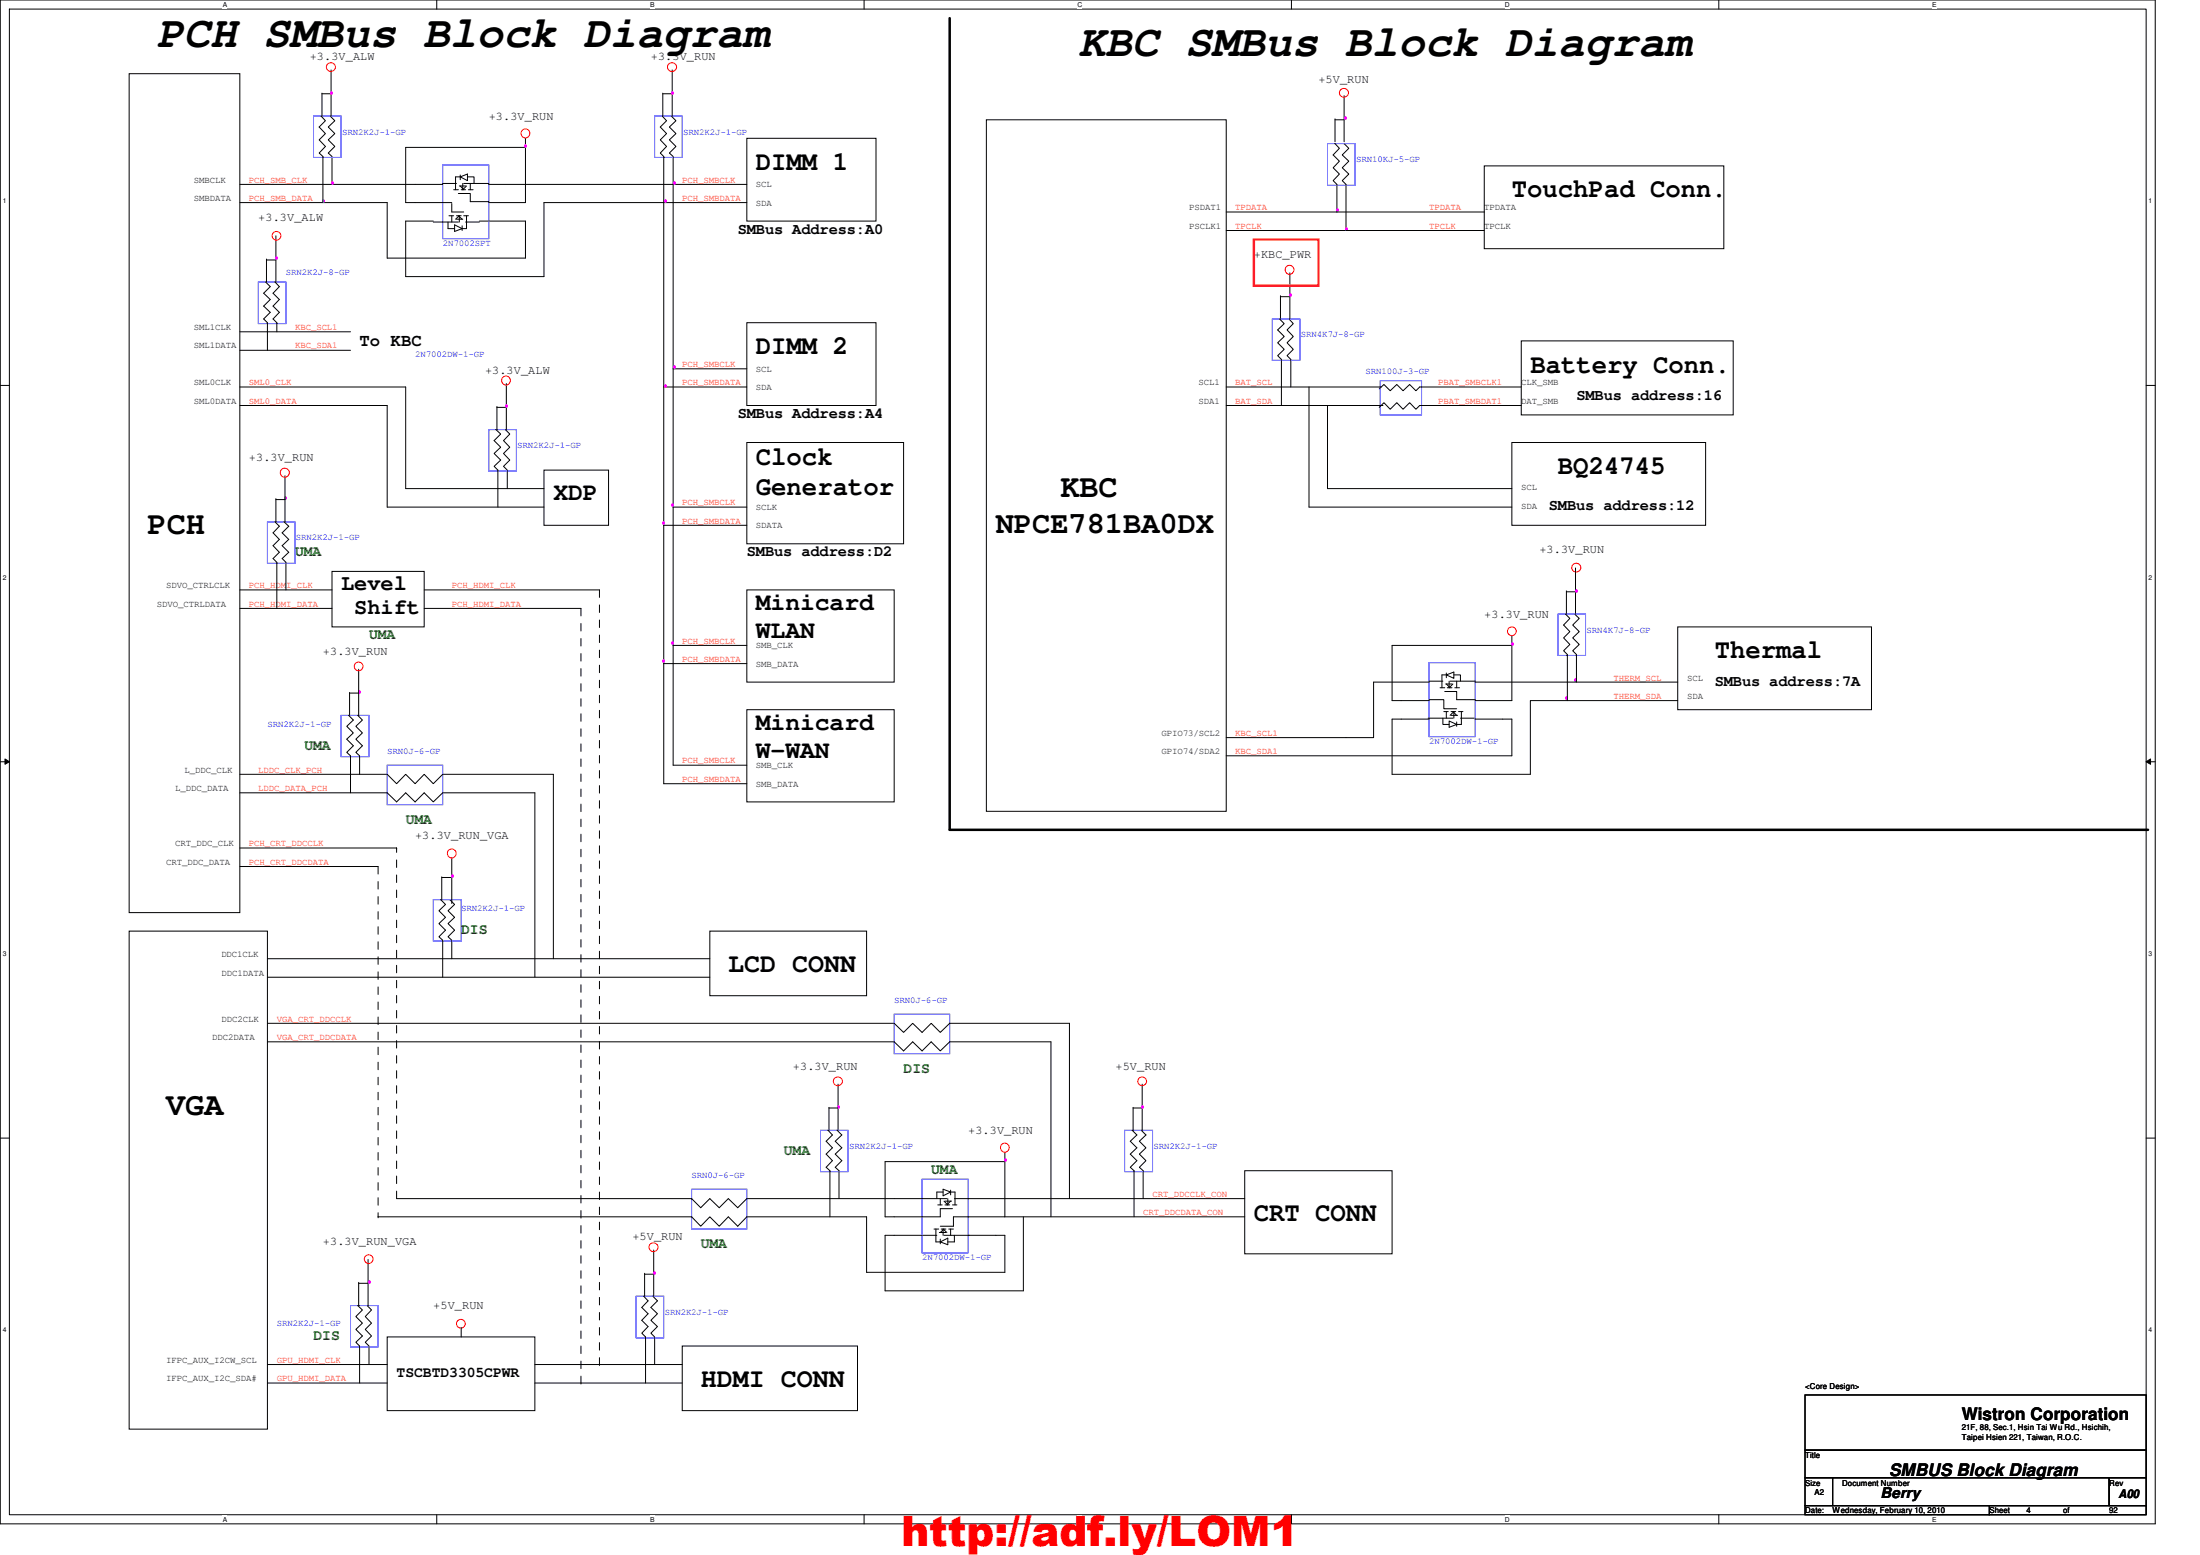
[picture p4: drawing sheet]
<svg xmlns="http://www.w3.org/2000/svg" width="297mm" height="210mm" viewBox="0 0 297 210" stroke-linecap="round" stroke-linejoin="round" font-family="sans-serif">
<path d="M0 0h291v205.7h-291zM1.3 1.2h288.5v203.3h-288.5z" fill="none" stroke="#000" stroke-width=".14"/>
<g fill="#fff">
<path d="M30.1 .1h.5v1h-.5z"/>
<path d="M30.1 204.6h.5v1h-.5z"/>
</g>
<path d="M59 0v1.2M59 204.5v1.2" fill="none" stroke="#000" stroke-width=".14"/>
<g fill="#fff">
<path d="M87.8 .1h.6v1h-.6z"/>
<path d="M87.8 204.6h.6v1h-.6z"/>
</g>
<path d="M116.7 0v1.2M116.7 204.5v1.2" fill="none" stroke="#000" stroke-width=".14"/>
<g fill="#fff">
<path d="M145.5 .1h.6v1h-.6z"/>
<path d="M145.5 204.6h.6v1h-.6z"/>
</g>
<path d="M174.4 0v1.2M174.4 204.5v1.2" fill="none" stroke="#000" stroke-width=".14"/>
<g fill="#fff">
<path d="M203.2 .1h.6v1h-.6z"/>
<path d="M203.2 204.6h.6v1h-.6z"/>
</g>
<path d="M232.1 0v1.2M232.1 204.5v1.2" fill="none" stroke="#000" stroke-width=".14"/>
<g fill="#fff">
<path d="M260.9 .1h.6v1h-.6z"/>
<path d="M260.9 204.6h.6v1h-.6z"/>
<path d="M.4 26.6h.5v1h-.5z"/>
<path d="M290.1 26.6h.5v1h-.5z"/>
<path d="M.4 77.4h.5v1h-.5z"/>
<path d="M290.1 77.4h.5v1h-.5z"/>
</g>
<path d="M0 52h1.3M289.8 52h1.2" fill="none" stroke="#000" stroke-width=".14"/>
<g fill="#fff">
<path d="M.4 128.2h.5v1h-.5z"/>
<path d="M290.1 128.2h.5v1h-.5z"/>
</g>
<path d="M0 102.8h1.3M.7 102.4l.6 .4-.6 .4zM289.8 102.8h1.2M289.8 102.8l.6-.4v.8z" fill="none" stroke="#000" stroke-width=".14"/>
<path d="M.7 102.4l.6 .4-.6 .4zM289.8 102.8l.6-.4v.8z" fill="#000"/>
<g fill="#fff">
<path d="M.4 179h.5v1h-.5z"/>
<path d="M290.1 179h.5v1h-.5z"/>
</g>
<g fill="none" stroke="#000" stroke-width=".14">
<path d="M17.4 9.9h15v113.3h-15zM43.3 15.7l.6 .6-.8 .8 .8 .9-.8 .9 .8 .9-.8 .9 .5 .4v6.2M43.5 12.6v3.1M43.5 12.7h1.2M44.6 15.7l.6 .6-.9 .8 .9 .9-.9 .9 .9 .9-.9 .9 .5 .4v3.8M44.7 9.4v6.3M70.9 19.9h-16.1v7.4h6.2M70.9 19.9v7.4h-4.9M70.9 18.7v1.2M89.4 15.7l.6 .6-.8 .8 .8 .9-.8 .9 .8 .9-.8 .9 .4 .4v49.8M89.5 12.6v3.1M89.5 12.7h1.3"/>
<path d="M90.6 15.7l.7 .6-.9 .8 .9 .9-.9 .9 .9 .9-.9 .9 .5 .4v28.7M90.8 9.4v6.3M100.8 18.7h17.5v11.1h-17.5zM133.2 16.2h32.4v93.3h-32.4zM180.3 19.4l.5 .6-.8 .9 .8 .9-.8 .8 .8 .9-.8 .9 .5 .5v3.7M180.3 16v3.1M180.3 16.2h1.2M181.5 12.9v6.2M181.5 19.4l.6 .6-.9 .9 .9 .9-.9 .8 .9 .9-.9 .9 .5 .5v6.2h-16.1M32.4 27.3h19.9v7.5h18.6v-5h-6.2M32.4 24.9h27.4M35.9 38.1l.6 .6-.9 .9 .9 .8-.9 .9 .9 .9-.9 .9 .5 .5v3.7"/>
<path d="M36 35.1h1.2M36 35v3.1M37.1 38.1l.6 .6-.8 .9 .8 .8-.8 .9 .8 .9-.8 .9 .5 .5v1.2M37.2 31.8v6.3M58.5 30h3.4M59.8 24.8h1.8M60.5 30v.9h.9M60.6 29.1h.7M61 29.1v.9M61 27.5v1.1h1.6M61.3 25.6h.6M61.4 30.4l1 .5-1 .3z"/>
<path d="M61.5 29.6l.5-.5v.9M61.6 29.6h.9M61.6 29.1h.7M61.9 26.1h1.6v1.1h2.5M61.9 29.1l.5 .5M62 25.1h.9M62.1 23.9l1-.4v.9zM62.1 23.6v.7M62.1 25.1l.5 .5M62.3 23.9h-.8v1.7M62.3 25.6h.6M62.4 30.5v.6"/>
<path d="M62.5 24.8v.8l.5-.5M62.6 29.1h.6M62.6 24.8h3.4M62.9 30h1.8M63 29.1v1.8h-.7M63.1 23.9h.9v.9M63.2 25.6h.7M63.5 24.8v.8M66 24.9h34.8M100.8 27.3h-27.4v10h-18.6v-7.5h3.7M165.6 28.6h14.9M172.9 39.9v3.2"/>
<path d="M174.2 36.8v6.3M180.5 28.6h19.9M181.7 31.1h18.7M200.4 22.4h32.3v11.2h-32.3zM32.4 54.7h19.9v13.8h21.1M32.4 52.2h22.4v13.8h18.6M32.4 47.3h14.9M32.4 44.8h14.9M67 58l.6 .6-.9 .9 .9 .9-.9 .8 .9 .9-.9 .8 .5 .6v5M67.1 54.9v3.1M67.1 55h1.3M68.2 58l.6 .6-.8 .9 .8 .9-.8 .8 .8 .9-.8 .8 .5 .6v2.5"/>
<path d="M68.4 51.8v6.2M89.6 52.2h11.2M90.9 49.8v18.7M90.9 49.8h9.9M100.8 43.6h17.5v11.1h-17.5zM100.8 59.7h21.2v13.7h-21.2zM165.6 52.2h.1M165.6 52.2h20.9M165.6 54.7h9.9M170.9 54.7h15.8M172.8 43.1l.6 .6-.9 .8 .9 .9-.9 .9 .9 .9-.9 .8 .5 .5v6.2M172.9 40h1.3"/>
<path d="M174 43.1l.6 .6-.8 .8 .8 .9-.8 .9 .8 .9-.8 .8 .5 .5v3.7M176.7 52.2v16.3h27.4M179.2 54.7v11.3h24.9M204.1 59.7h26.2v11.2h-26.2zM205.4 52.2h-13.7l-.5 .5-.9-.8-.9 .8-.8-.8-.9 .8-.8-.8-.7 .6M205.4 46h28.6v10h-28.6zM205.4 54.7h-13.7l-.5 .5-.9-.8-.9 .8-.8-.8-.9 .8-.8-.8-.7 .6M32.4 79.6h12.4M37.1 70.4l.6 .6-.8 .9 .8 .9-.8 .9 .8 .8-.8 .9 .5 .5v6.2M37.2 67.4h1.3M37.2 67.3v3.1M38.4 70.4l.6 .6-.9 .9 .9 .9-.9 .9 .9 .8-.9 .9 .5 .5v3.7"/>
<path d="M38.5 64.2v6.2M44.8 77.1h12.5v7.5h-12.5zM57.3 79.6h23.6M73.4 63.5h8.8v7.4h-8.8zM89.6 70.9v18.7M89.6 70.9h11.2M90.9 68.5v18.6M90.9 68.5h9.9M100.8 79.6h19.9v12.5h-19.9zM211.5 79.8v3.1M211.5 79.9h1.2M212.7 76.7v6.2"/>
<path d="M32.4 82.1h12.4M47.1 96.6l.6 .6-.9 .8 .9 .9-.9 .9 .9 .9-.9 .9 .5 .4v5M47.2 93.5v3.1M47.2 93.6h1.2M48.3 96.6l.6 .6-.9 .8 .9 .9-.9 .9 .9 .9-.9 .9 .6 .4v2.5M48.4 90.3v6.3M57.3 82.1h21.1M89.6 89.6v16.2h11.2M89.6 89.6h11.2M90.9 87.1v16.2h9.9M90.9 87.1h9.9M100.8 95.8h19.9v12.4h-19.9z"/>
<path d="M192.8 96.9h3.4M193 91.9h1.8M193 94.4h1.9v1.3h1.8M193 92.1h-7.5v7.5h-19.9M194.4 92.8h.7M194.8 96.9v.9h.9M194.9 96.1h.6M195.1 93.3h1.6v1.1h2.5M195.2 92.3h.8M195.3 90.8v.7M195.3 92.3l.5 .5M195.3 96.1v.8"/>
<path d="M195.3 91.1l1-.4v.9zM195.4 92.8h.6M195.4 91.1h-.7v1.7M195.7 91.9v.9l.5-.5M195.7 97.3l1 .5-1 .4zM195.8 91.9h3.4M195.8 96.6l.5-.5v.8M195.9 96.6h.9M195.9 96.1h.6M196.2 96.1l.5 .5M196.3 91.1h.9v.8M196.4 92.8h.7"/>
<path d="M196.7 91.9v.9M196.7 97.5v.5M196.9 96.1h.6M197.2 96.9h1.8M197.3 96.1v1.7h-.8M199.2 97.1h4.9v4.9h-38.5M199.2 92.1h27.3M204.1 87.1h-16.1v7.5h5M204.1 87.1v7.5h-4.9M204.1 85.9v1.2M211.4 82.9l.6 .6-.9 .9 .9 .9-.9 .8 .9 .9-.9 .8 .5 .5v6.3M212.6 82.9l.6 .6-.9 .9 .9 .9-.9 .8 .9 .9-.9 .8 .5 .5v3.8"/>
<path d="M226.5 84.6h26.2v11.2h-26.2zM226.5 94.6h-19.9v9.9h-18.6v-7.4h5M32.4 104.5h19.9l1.2 1.3 1.3-1.3 1.2 1.3 1.3-1.3 1.2 1.3 1.3-1.3h14.9v24.9M32.4 107h19.9l1.2 1.2 1.3-1.2 1.2 1.2 1.3-1.2 1.2 1.2 1.3-1.2h12.4v24.9M32.4 117h18.7M32.4 114.5h21.1M59.6 118.4v3.1M59.6 118.4h1.3M61 115.7v6.3M17.4 125.7h18.7v67.2h-18.7zM36.1 138.1h84.6l1.3 1.3 1.2-1.3 1.3 1.3 1.2-1.3 1.3 1.3 1.2-1.3h16.2v23.7M36.1 129.4h59.7"/>
<path d="M36.1 131.9h59.7M59.5 121.5l.7 .6-.9 .8 .9 .9-.9 .9 .9 .9-.9 .8 .5 .5v5M60.7 121.5l.7 .6-.9 .8 .9 .9-.9 .9 .9 .9-.9 .8 .5 .5v2.5M95.8 125.7h21.2v8.7h-21.2zM0 153.6h1.3M36.1 140.6h84.6l1.3 1.3 1.2-1.3 1.3 1.3 1.2-1.3 1.3 1.3 1.2-1.3h13.7v23.7M111.8 152.6l.6 .6-.9 .9 .9 .8-.9 .9 .9 .9-.9 .9 .6 .4v6.3M111.9 149.5v3.1M111.9 149.6h1.3M113 152.6l.7 .6-.9 .9 .9 .8-.9 .9 .9 .9-.9 .9 .5 .4v3.8M113.2 146.3v6.3M135.7 156.8v7.5"/>
<path d="M135.7 155.6v1.2M135.7 156.8h-16.2v7.5h7.5v-1.1h1.6M152.9 152.6l.6 .6-.9 .9 .9 .8-.9 .9 .9 .9-.9 .9 .5 .4v6.3M153 149.5v3.1M153 149.6h1.2M154.1 152.6l.6 .6-.9 .9 .9 .8-.9 .9 .9 .9-.9 .9 .5 .4v3.8M154.2 146.3v6.3M168.1 158h19.9v11.2h-19.9zM289.8 153.6h1.2M48.3 176.2l.6 .6-.9 .9 .9 .9-.9 .9 .9 .8-.9 .9 .6 .5v5M48.4 173.1v3.1M48.4 173.2h1.3"/>
<path d="M49.6 176.2l.6 .6-.9 .9 .9 .9-.9 .9 .9 .8-.9 .9 .5 .5v2.5M49.7 170v6.2M51.1 164.3h42.3l1.2 1.2 1.2-1.2 1.3 1.2 1.2-1.2 1.3 1.2 1.2-1.2h16.2v7.4h18.7v-4.9h-5M53.5 161.8h39.9l1.2 1.2 1.2-1.2 1.3 1.2 1.2-1.2 1.3 1.2 1.2-1.2h27M62.3 179.2v1.3M86.9 175l.6 .6-.8 .9 .8 .8-.8 .9 .8 .9-.8 .9 .5 .5v6.2M87 171.9v3.1M87 172h1.3M88.1 175l.7 .6-.9 .9 .9 .8-.9 .9 .9 .9-.9 .9 .5 .5v3.7M88.3 168.7v6.3M124.6 166.8h1.9M126.1 165.9h.6"/>
<path d="M126.4 165.9v1.7h.7M126.6 162.6h.6M126.8 166.4h.9M127 161.8v.8M127 167.3v.6M127 167.6l1-.5v.9zM127.1 165.9h.6M127.3 160.5l1.1 .4-1.1 .5zM127.3 160.9h-.8v.9M127.5 165.9l-.5 .5M127.5 166.8h3.3M127.6 162.6h.6"/>
<path d="M127.6 162.1h.9M127.8 166.4l-.5-.5v.9M128 161.8v.8l-.5-.5M128.1 165.9h.6M128.2 160.9h.7v1.7M128.4 160.7v.6M128.4 162.1l-.6 .5M128.4 165.9v.9M128.6 162.6h.6M128.9 161.8h39.2M128.9 166.8v.8h-.9M135.7 164.3h32.4"/>
<path d="M135.7 164.3h-7v1.2h-1.7M138.2 164.3v9.9h-18.7v-7.4h5M36.1 184.2h16.2M36.1 186.7h16.2M52.3 180.5h19.9v9.9h-19.9zM68.5 189.1h.1M72.2 184.2h19.9M72.2 186.7h19.9M92.1 181.7h23.7v8.7h-23.7zM243.7 188.3h46.1v7.4h-46.1zM243.7 195.7h46.1v3.8h-46.1zM243.7 199.5h3.7v3.7h-3.7z"/>
<path d="M247.4 199.5h37.4v3.7h-37.4zM284.8 199.5h5v3.7h-5zM243.7 203.2h24.9v1.3h-24.9zM268.6 203.2h21.2v1.3h-21.2z"/>
</g>
<g fill="none" stroke="#00f" stroke-width=".14">
<path d="M42.3 15.7h3.8v5.6h-3.8zM88.4 15.7h3.7v5.6h-3.7zM179.2 19.4h3.8v5.6h-3.8zM34.9 38.1h3.7v5.6h-3.7zM59.8 22.3h6.2v9.9h-6.2zM66 58h3.7v5.6h-3.7zM171.8 43.1h3.7v5.5h-3.7zM186.3 51.4h5.6v4.6h-5.6zM36.1 70.4h3.7v5.6h-3.7zM46.1 96.6h3.7v5.6h-3.7zM193 89.5h6.2v9.9h-6.2zM210.4 82.9h3.7v5.6h-3.7z"/>
<path d="M52.3 103.3h7.5v5.3h-7.5zM58.5 121.5h3.8v5.5h-3.8zM120.7 136.9h7.5v5.3h-7.5zM110.8 152.6h3.7v5.6h-3.7zM124.5 159.2h6.2v9.9h-6.2zM151.8 152.6h3.8v5.6h-3.8zM47.3 176.2h3.8v5.6h-3.8zM85.9 175h3.7v5.6h-3.7zM93.4 160.5h7.4v5.4h-7.4z"/>
</g>
<g fill="none" stroke="#f00" stroke-width=".14">
<circle cx="44.7" cy="9.1" r=".61"/>
<circle cx="70.9" cy="18" r=".6"/>
<circle cx="90.7" cy="9.1" r=".61"/>
<circle cx="181.5" cy="12.5" r=".61"/>
<circle cx="37.3" cy="31.8" r=".59"/>
<circle cx="174.1" cy="36.4" r=".6"/>
<circle cx="68.3" cy="51.4" r=".6"/>
<circle cx="38.5" cy="63.8" r=".62"/>
<circle cx="212.8" cy="76.6" r=".61"/>
<circle cx="48.4" cy="90" r=".59"/>
<circle cx="204.1" cy="85.2" r=".59"/>
<circle cx="61" cy="115.2" r=".6"/>
<circle cx="113.1" cy="146" r=".61"/>
<circle cx="135.7" cy="154.9" r=".6"/>
<circle cx="154.2" cy="146" r=".59"/>
<circle cx="49.8" cy="170" r=".59"/>
<circle cx="62.2" cy="178.7" r=".59"/>
<circle cx="88.2" cy="168.4" r=".61"/>
</g>
<path d="M128.2 2.5v109.5h161.8" fill="none" stroke="#000" stroke-width=".34"/>
<path d="M169.3 32.3h8.7v6.3h-8.7z" fill="none" stroke="#ff8000" stroke-width=".34"/>
<path d="M80.9 79.6v104.6M78.4 82.1v104.6M51.1 117v47.3M53.5 114.5h.1M51.1 164.3h.1M53.5 161.8v-47.3M78.4 186.7h.1M80.9 184.2h.1" fill="none" stroke="#000" stroke-width=".14" stroke-dasharray="1 1 1 1 1 1 1 1"/>
<g font-size="6">
<text x="21.2" y="6.3">PCH SMBus Block Diagram</text>
<text x="145.6" y="7.5">KBC SMBus Block Diagram</text>
</g>
<text font-size="5.6" fill="#f00" x="121.7" y="208.7">http://adf.ly/LOM1</text>
<g font-size="4.3">
<text x="143.2" y="67.1">KBC</text>
<text x="19.9" y="72.1">PCH</text>
<text x="22.4" y="150.5">VGA</text>
</g>
<text font-size="4.1" x="134.4" y="71.9">NPCE781BA0DX</text>
<g font-size="3.6">
<text x="102.1" y="22.9">DIMM 1</text>
<text x="204.1" y="26.6">TouchPad Conn.</text>
<text x="102.1" y="47.8">DIMM 2</text>
<text x="206.6" y="50.3">Battery Conn.</text>
<text x="102.1" y="62.7">Clock</text>
<text x="210.4" y="64">BQ24745</text>
<text x="102.1" y="66.8">Generator</text>
<text x="231.5" y="88.9">Thermal</text>
<text x="98.3" y="131.2">LCD CONN</text>
<text x="169.3" y="164.8">CRT CONN</text>
<text x="94.6" y="187.2">HDMI CONN</text>
</g>
<g font-size="3.3">
<text x="74.7" y="67.4">XDP</text>
<text x="102.1" y="82.4">Minicard</text>
<text x="102.1" y="86.1">WLAN</text>
<text x="102.1" y="98.6">Minicard</text>
<text x="102.1" y="102.3">W-WAN</text>
</g>
<g font-size="3">
<text x="46.1" y="79.6">Level</text>
<text x="47.8" y="82.9">Shift</text>
</g>
<g font-size="2.3">
<text x="48.6" y="46.7">To KBC</text>
<text x="264.9" y="191.7">Wistron Corporation</text>
<text x="255.1" y="199.3">SMBUS Block Diagram</text>
</g>
<g font-size="2.1" fill="#f0f">
<text x="43.6" y="13.2">‧</text>
<text x="89.6" y="13.2">‧</text>
<text x="180.5" y="16.6">‧</text>
<text x="69.8" y="20.4">‧</text>
<text x="42.6" y="27.9">‧</text>
<text x="43.8" y="25.4">‧</text>
<text x="88.6" y="27.9">‧</text>
<text x="89.9" y="25.4">‧</text>
<text x="179.5" y="29.1">‧</text>
<text x="36.2" y="35.6">‧</text>
<text x="180.7" y="31.6">‧</text>
<text x="173.1" y="40.6">‧</text>
<text x="88.6" y="52.7">‧</text>
<text x="89.9" y="50.2">‧</text>
<text x="67.2" y="55.5">‧</text>
<text x="37.4" y="67.9">‧</text>
<text x="88.4" y="71.3">‧</text>
<text x="89.6" y="68.8">‧</text>
<text x="211.7" y="80.4">‧</text>
<text x="88.4" y="90">‧</text>
<text x="89.6" y="87.5">‧</text>
<text x="203" y="87.6">‧</text>
<text x="47.3" y="94.1">‧</text>
<text x="210.4" y="95">‧</text>
<text x="211.6" y="92.5">‧</text>
<text x="59.9" y="119">‧</text>
<text x="112.1" y="150.1">‧</text>
<text x="153.1" y="150.1">‧</text>
<text x="134.6" y="157.3">‧</text>
<text x="48.7" y="173.7">‧</text>
<text x="87.2" y="172.5">‧</text>
</g>
<g font-size="2.1">
<text x="99.6" y="31.5">SMBus Address:A0</text>
<text x="212.8" y="53.9">SMBus address:16</text>
<text x="99.6" y="56.4">SMBus Address:A4</text>
<text x="209.1" y="68.9">SMBus address:12</text>
<text x="100.8" y="75.1">SMBus address:D2</text>
<text x="231.5" y="92.5">SMBus address:7A</text>
</g>
<g font-size="2" fill="#008000">
<text x="39.8" y="75.1">UMA</text>
<text x="49.8" y="86.3">UMA</text>
<text x="41.1" y="101.2">UMA</text>
<text x="54.8" y="111.2">UMA</text>
<text x="62.3" y="126.1">DIS</text>
<text x="122" y="144.8">DIS</text>
<text x="105.8" y="156">UMA</text>
<text x="125.7" y="158.5">UMA</text>
<text x="94.6" y="168.4">UMA</text>
<text x="42.3" y="180.8">DIS</text>
</g>
<g font-size="2">
<text x="53.5" y="185.8">TSCBTD3305CPWR</text>
<text x="253.9" y="202.2">Berry</text>
</g>
<g font-size="1.6">
<text x="41.8" y="8.1">+3.3V_ALW</text>
<text x="87.9" y="8.1">+3.3V_RUN</text>
<text x="178" y="11.2">+5V_RUN</text>
<text x="66" y="16.2">+3.3V_RUN</text>
<text x="34.9" y="29.9">+3.3V_ALW</text>
<text x="169.3" y="34.8">+KBC_PWR</text>
<text x="65.5" y="50.4">+3.3V_ALW</text>
<text x="33.6" y="62.2">+3.3V_RUN</text>
<text x="207.9" y="74.7">+3.3V_RUN</text>
<text x="200.4" y="83.4">+3.3V_RUN</text>
<text x="43.6" y="88.4">+3.3V_RUN</text>
<text x="56" y="113.3">+3.3V_RUN_VGA</text>
<text x="107.1" y="144.4">+3.3V_RUN</text>
<text x="150.6" y="144.4">+5V_RUN</text>
<text x="130.7" y="153.1">+3.3V_RUN</text>
<text x="85.4" y="167.4">+5V_RUN</text>
<text x="43.6" y="168">+3.3V_RUN_VGA</text>
<text x="58.5" y="176.7">+5V_RUN</text>
<text x="286" y="202.2">A00</text>
</g>
<g font-size="1.2" fill="#00f">
<text x="46.2" y="18.2">SRN2K2J-1-GP</text>
<text x="92.2" y="18.2">SRN2K2J-1-GP</text>
<text x="183.1" y="21.9">SRN10KJ-5-GP</text>
<text x="59.8" y="33.2">2N7002SPT</text>
<text x="38.6" y="37.1">SRN2K2J-8-GP</text>
<text x="175.6" y="45.6">SRN4K7J-8-GP</text>
<text x="56" y="48.2">2N7002DW-1-GP</text>
<text x="184.4" y="50.5">SRN100J-3-GP</text>
<text x="69.8" y="60.5">SRN2K2J-1-GP</text>
<text x="40" y="72.9">SRN2K2J-1-GP</text>
<text x="214.2" y="85.4">SRN4K7J-8-GP</text>
<text x="36.1" y="98.1">SRN2K2J-1-GP</text>
<text x="52.3" y="101.8">SRN0J-6-GP</text>
<text x="193" y="100.5">2N7002DW-1-GP</text>
<text x="62.3" y="123">SRN2K2J-1-GP</text>
<text x="120.7" y="135.4">SRN0J-6-GP</text>
<text x="114.6" y="155.1">SRN2K2J-1-GP</text>
<text x="155.7" y="155.1">SRN2K2J-1-GP</text>
<text x="93.4" y="159">SRN0J-6-GP</text>
<text x="124.5" y="170.1">2N7002DW-1-GP</text>
<text x="37.4" y="179">SRN2K2J-1-GP</text>
<text x="89.7" y="177.5">SRN2K2J-1-GP</text>
</g>
<g font-size="1.2">
<text x="26.2" y="24.6">SMBCLK</text>
<text x="26.2" y="27.1">SMBDATA</text>
<text x="102.1" y="25.3">SCL</text>
<text x="102.1" y="27.8">SDA</text>
<text x="160.6" y="28.4">PSDAT1</text>
<text x="200.4" y="28.4">TPDATA</text>
<text x="160.6" y="30.9">PSCLK1</text>
<text x="200.4" y="30.9">TPCLK</text>
<text x="26.2" y="47">SML1DATA</text>
<text x="26.2" y="44.6">SML1CLK</text>
<text x="26.2" y="52">SML0CLK</text>
<text x="102.1" y="50.2">SCL</text>
<text x="102.1" y="52.7">SDA</text>
<text x="161.8" y="52">SCL1</text>
<text x="205.4" y="52">CLK_SMB</text>
<text x="26.2" y="54.5">SML0DATA</text>
<text x="161.8" y="54.5">SDA1</text>
<text x="205.4" y="54.5">DAT_SMB</text>
<text x="102.1" y="68.8">SCLK</text>
<text x="102.1" y="71.3">SDATA</text>
<text x="205.4" y="66.2">SCL</text>
<text x="205.4" y="68.7">SDA</text>
<text x="21.2" y="81.9">SDVO_CTRLDATA</text>
<text x="22.4" y="79.4">SDVO_CTRLCLK</text>
<text x="102.1" y="87.5">SMB_CLK</text>
<text x="102.1" y="90">SMB_DATA</text>
<text x="227.8" y="91.9">SCL</text>
<text x="227.8" y="94.4">SDA</text>
<text x="156.8" y="101.8">GPIO74/SDA2</text>
<text x="156.8" y="99.3">GPIO73/SCL2</text>
<text x="23.7" y="106.8">L_DDC_DATA</text>
<text x="24.9" y="104.3">L_DDC_CLK</text>
<text x="102.1" y="106.2">SMB_DATA</text>
<text x="102.1" y="103.7">SMB_CLK</text>
<text x="22.4" y="116.8">CRT_DDC_DATA</text>
<text x="23.7" y="114.3">CRT_DDC_CLK</text>
<text x="29.9" y="131.7">DDC1DATA</text>
<text x="29.9" y="129.2">DDC1CLK</text>
<text x="29.9" y="137.9">DDC2CLK</text>
<text x="28.7" y="140.4">DDC2DATA</text>
<text x="22.4" y="183.9">IFPC_AUX_I2CW_SCL</text>
<text x="22.4" y="186.4">IFPC_AUX_I2C_SDA#</text>
</g>
<g font-size="1.2" fill="#f00">
<text x="33.6" y="24.6">PCH_SMB_CLK</text>
<text x="33.6" y="27.1">PCH_SMB_DATA</text>
<text x="92.1" y="24.6">PCH_SMBCLK</text>
<text x="92.1" y="27.1">PCH_SMBDATA</text>
<text x="166.8" y="28.4">TPDATA</text>
<text x="193" y="28.4">TPDATA</text>
<text x="166.8" y="30.9">TPCLK</text>
<text x="193" y="30.9">TPCLK</text>
<text x="39.8" y="44.6">KBC_SCL1</text>
<text x="39.8" y="47">KBC_SDA1</text>
<text x="33.6" y="52">SML0_CLK</text>
<text x="92.1" y="49.5">PCH_SMBCLK</text>
<text x="92.1" y="52">PCH_SMBDATA</text>
<text x="166.8" y="52">BAT_SCL</text>
<text x="194.2" y="52">PBAT_SMBCLK1</text>
<text x="33.6" y="54.5">SML0_DATA</text>
<text x="166.8" y="54.5">BAT_SDA</text>
<text x="194.2" y="54.5">PBAT_SMBDAT1</text>
<text x="92.1" y="68.2">PCH_SMBCLK</text>
<text x="92.1" y="70.7">PCH_SMBDATA</text>
<text x="33.6" y="81.9">PCH_HDMI_DATA</text>
<text x="33.6" y="79.4">PCH_HDMI_CLK</text>
<text x="61" y="79.4">PCH_HDMI_CLK</text>
<text x="61" y="81.9">PCH_HDMI_DATA</text>
<text x="92.1" y="89.4">PCH_SMBDATA</text>
<text x="92.1" y="86.9">PCH_SMBCLK</text>
<text x="217.8" y="91.9">THERM_SCL</text>
<text x="217.8" y="94.4">THERM_SDA</text>
<text x="166.8" y="99.3">KBC_SCL1</text>
<text x="166.8" y="101.8">KBC_SDA1</text>
<text x="34.9" y="104.3">LDDC_CLK_PCH</text>
<text x="34.9" y="106.8">LDDC_DATA_PCH</text>
<text x="92.1" y="105.5">PCH_SMBDATA</text>
<text x="92.1" y="103">PCH_SMBCLK</text>
<text x="33.6" y="114.3">PCH_CRT_DDCCLK</text>
<text x="33.6" y="116.8">PCH_CRT_DDCDATA</text>
<text x="37.4" y="137.9">VGA_CRT_DDCCLK</text>
<text x="37.4" y="140.4">VGA_CRT_DDCDATA</text>
<text x="155.6" y="161.5">CRT_DDCCLK_CON</text>
<text x="154.3" y="164">CRT_DDCDATA_CON</text>
<text x="37.4" y="183.9">GPU_HDMI_CLK</text>
<text x="37.4" y="186.4">GPU_HDMI_DATA</text>
</g>
<g font-size="1.1">
<text x="243.7" y="187.5">&lt;Core Design&gt;</text>
<text x="243.7" y="196.8">Title</text>
<text x="264.9" y="193.1">21F, 88, Sec.1, Hsin Tai Wu Rd., Hsichih,</text>
<text x="264.9" y="194.4">Taipei Hsien 221, Taiwan, R.O.C.</text>
<text x="243.7" y="200.5">Size</text>
<text x="245" y="201.8">A2</text>
<text x="248.7" y="200.5">Document Number</text>
<text x="284.8" y="200.5">Rev</text>
<text x="243.7" y="204.3">Date:</text>
<text x="247.4" y="204.3">Wednesday, February 10, 2010</text>
<text x="268.6" y="204.3">Sheet</text>
<text x="273.6" y="204.3">4</text>
<text x="278.5" y="204.3">of</text>
<text x="284.8" y="204.3">92</text>
</g>
<g font-size=".9">
<text x="30.1" y=".9">A</text>
<text x="87.8" y=".9">B</text>
<text x="145.5" y=".9">C</text>
<text x="203.2" y=".9">D</text>
<text x="260.9" y=".9">E</text>
<text x=".4" y="27.4">1</text>
<text x="290.1" y="27.4">1</text>
<text x=".4" y="78.2">2</text>
<text x="290.1" y="78.2">2</text>
<text x=".4" y="129">3</text>
<text x="290.1" y="129">3</text>
<text x=".4" y="179.8">4</text>
<text x="290.1" y="179.8">4</text>
<text x="30.1" y="205.4">A</text>
<text x="87.8" y="205.4">B</text>
<text x="145.5" y="205.4">C</text>
<text x="203.2" y="205.4">D</text>
<text x="260.9" y="205.4">E</text>
</g>
</svg>
